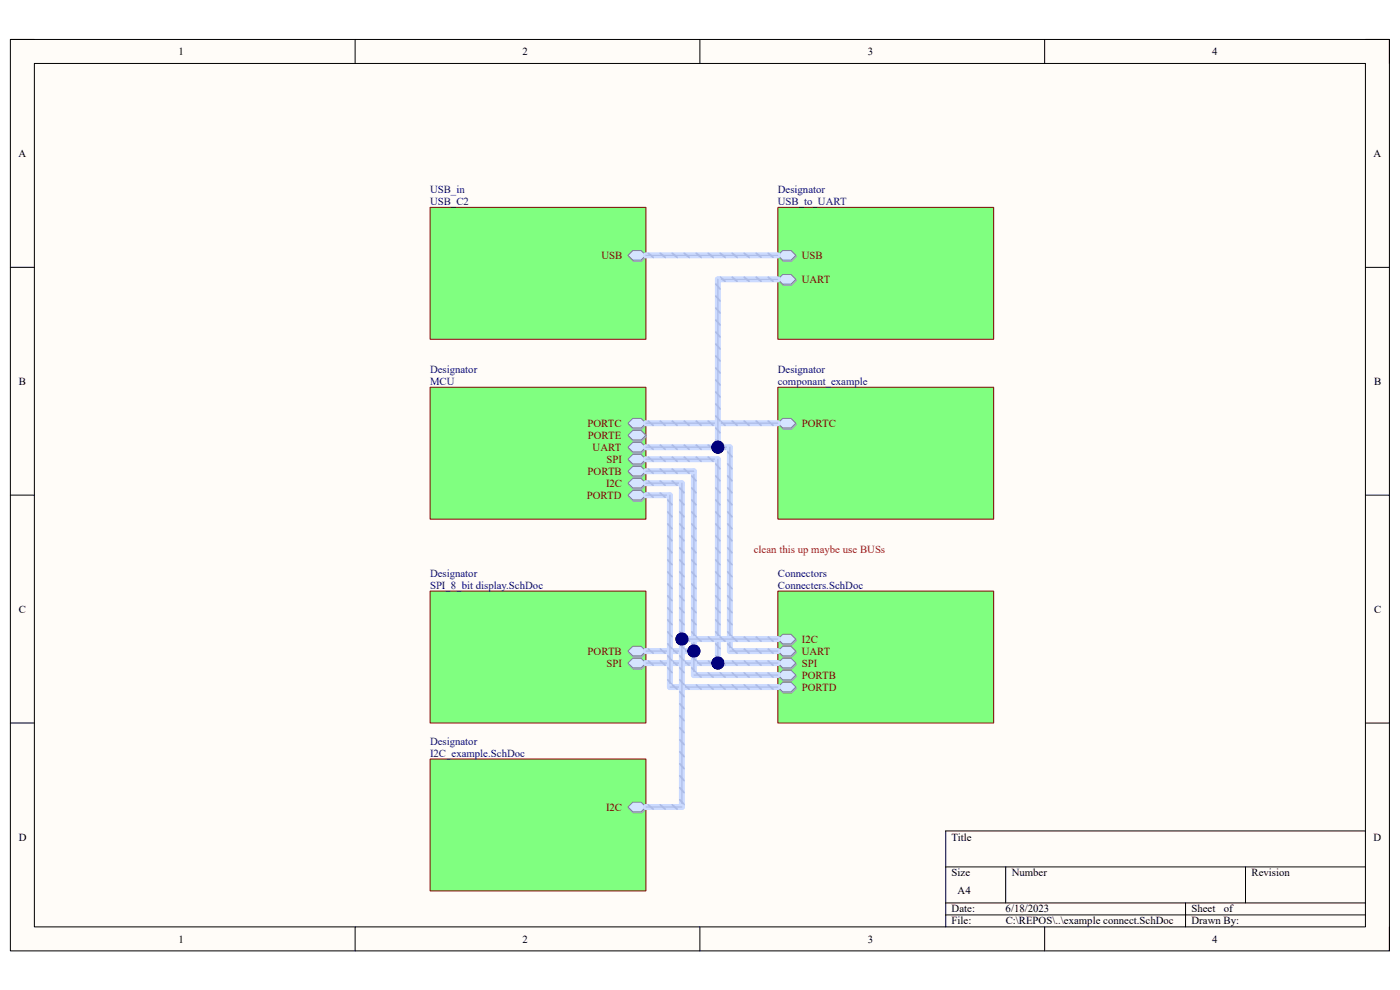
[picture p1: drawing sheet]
<svg xmlns="http://www.w3.org/2000/svg" width="297mm" height="210mm" viewBox="0 0 297 210" stroke-linecap="round" stroke-linejoin="round" font-family="sans-serif">
<path d="M2.2 8.4h292.6v193.3h-292.6z" fill-rule="evenodd" fill="#fffcf8"/>
<path d="M2.2 8.4h292.6v193.3h-292.6z" fill="none" stroke="#000" stroke-width=".21"/>
<path d="M7.3 13.5h282.4v183.1h-282.4z" fill-rule="evenodd" fill="#fffcf8"/>
<g fill="none" stroke="#000" stroke-width=".21">
<path d="M2.2 8.4h5.1M7.3 13.5h282.4v183.1h-282.4zM75.3 8.4v5.1M148.5 8.4v5.1M221.6 8.4v5.1M289.7 8.4h5.1v5.1M2.2 56.7h5.1M289.7 56.7h5.1M2.2 105h5.1M289.7 105.1h5.1M2.2 153.4h5.1M289.7 153.4h5.1"/>
<path d="M289.7 176.3h-89.1v20.3M75.3 196.6v5.1M148.5 196.6v5.1M200.6 183.9h89.1M200.6 191.5h89.1M200.6 194.1h89.1M213.4 183.9v7.6M221.6 196.6v5.1M251.5 191.5v5.1M264.2 183.9v7.6M294.8 196.6v5.1"/>
</g>
<path d="M91.2 82.1h45.8v28h-45.8z" fill-rule="evenodd" fill="#80ff80"/>
<path d="M91.2 82.1h45.8v28h-45.8z" fill="none" stroke="#800000" stroke-width=".21"/>
<path d="M133.3 90l1.1-1h1.7l1.1 1-1.1 1.1h-1.7z" fill-rule="evenodd" fill="#bac0ca"/>
<path d="M133.3 90l1.1-1h1.7l1.1 1-1.1 1.1h-1.7z" fill="none" stroke="#a6acb6" stroke-width=".21"/>
<path d="M133.2 89.8l1-1h1.8l1 1-1 1h-1.8z" fill-rule="evenodd" fill="#d5e4ff"/>
<path d="M133.2 89.8l1-1h1.8l1 1-1 1h-1.8z" fill="none" stroke="#71809b" stroke-width=".21"/>
<path d="M133.3 92.6l1.1-1h1.7l1.1 1-1.1 1h-1.7z" fill-rule="evenodd" fill="#bac0ca"/>
<path d="M133.3 92.6l1.1-1h1.7l1.1 1-1.1 1h-1.7z" fill="none" stroke="#a6acb6" stroke-width=".21"/>
<path d="M133.2 92.3l1-1h1.8l1 1-1 1h-1.8z" fill-rule="evenodd" fill="#d5e4ff"/>
<path d="M133.2 92.3l1-1h1.8l1 1-1 1h-1.8z" fill="none" stroke="#71809b" stroke-width=".21"/>
<path d="M133.3 95.1l1.1-1h1.7l1.1 1-1.1 1h-1.7z" fill-rule="evenodd" fill="#bac0ca"/>
<path d="M133.3 95.1l1.1-1h1.7l1.1 1-1.1 1h-1.7z" fill="none" stroke="#a6acb6" stroke-width=".21"/>
<path d="M133.2 94.9l1-1h1.8l1 1-1 1h-1.8z" fill-rule="evenodd" fill="#d5e4ff"/>
<path d="M133.2 94.9l1-1h1.8l1 1-1 1h-1.8z" fill="none" stroke="#71809b" stroke-width=".21"/>
<path d="M133.3 97.7l1.1-1h1.7l1.1 1-1.1 1h-1.7z" fill-rule="evenodd" fill="#bac0ca"/>
<path d="M133.3 97.7l1.1-1h1.7l1.1 1-1.1 1h-1.7z" fill="none" stroke="#a6acb6" stroke-width=".21"/>
<path d="M134.2 96.4h1.8l1 1-1 1h-1.8l-1-1z" fill-rule="evenodd" fill="#d5e4ff"/>
<path d="M134.2 96.4h1.8l1 1-1 1h-1.8l-1-1z" fill="none" stroke="#71809b" stroke-width=".21"/>
<path d="M134.4 99.2h1.7l1.1 1-1.1 1h-1.7l-1.1-1z" fill-rule="evenodd" fill="#bac0ca"/>
<path d="M134.4 99.2h1.7l1.1 1-1.1 1h-1.7l-1.1-1z" fill="none" stroke="#a6acb6" stroke-width=".21"/>
<path d="M134.2 98.9h1.8l1 1.1-1 1h-1.8l-1-1z" fill-rule="evenodd" fill="#d5e4ff"/>
<path d="M134.2 98.9h1.8l1 1.1-1 1h-1.8l-1-1z" fill="none" stroke="#71809b" stroke-width=".21"/>
<path d="M133.3 102.8l1.1-1.1h1.7l1.1 1.1-1.1 1h-1.7z" fill-rule="evenodd" fill="#bac0ca"/>
<path d="M133.3 102.8l1.1-1.1h1.7l1.1 1.1-1.1 1h-1.7z" fill="none" stroke="#a6acb6" stroke-width=".21"/>
<path d="M133.2 102.5l1-1h1.8l1 1-1 1h-1.8z" fill-rule="evenodd" fill="#d5e4ff"/>
<path d="M133.2 102.5l1-1h1.8l1 1-1 1h-1.8z" fill="none" stroke="#71809b" stroke-width=".21"/>
<path d="M133.3 105.3l1.1-1h1.7l1.1 1-1.1 1h-1.7z" fill-rule="evenodd" fill="#bac0ca"/>
<path d="M133.3 105.3l1.1-1h1.7l1.1 1-1.1 1h-1.7z" fill="none" stroke="#a6acb6" stroke-width=".21"/>
<path d="M133.2 105l1-1h1.8l1 1-1 1.1h-1.8z" fill-rule="evenodd" fill="#d5e4ff"/>
<path d="M133.2 105l1-1h1.8l1 1-1 1.1h-1.8z" fill="none" stroke="#71809b" stroke-width=".21"/>
<path d="M165 82.1h45.8v28h-45.8z" fill-rule="evenodd" fill="#80ff80"/>
<path d="M165 82.1h45.8v28h-45.8z" fill="none" stroke="#800000" stroke-width=".21"/>
<path d="M166.2 89h1.7l1.1 1-1.1 1.1h-1.7l-1.1-1.1z" fill-rule="evenodd" fill="#bac0ca"/>
<path d="M166.2 89h1.7l1.1 1-1.1 1.1h-1.7l-1.1-1.1z" fill="none" stroke="#a6acb6" stroke-width=".21"/>
<path d="M166 88.8h1.8l1 1-1 1h-1.8l-1-1z" fill-rule="evenodd" fill="#d5e4ff"/>
<path d="M166 88.8h1.8l1 1-1 1h-1.8l-1-1z" fill="none" stroke="#71809b" stroke-width=".21"/>
<path d="M137 89.8h28" fill="none" stroke="#cbdaff" stroke-width="1.3"/>
<path d="M137.5 89.3l1.1 .9M140.1 89.3l1 .9M142.6 89.3l1 .9M145.2 89.3l1 .9M147.7 89.3l1 .9M150.3 89.3l1 .9M152.8 89.3l1 .9M155.4 89.3l1 .9M157.9 89.3l1 .9M160.4 89.3l1.1 .9M163 89.3l1 .9" fill="none" stroke="#adbce7" stroke-width=".38"/>
<path d="M137 89.8h28" fill="none" stroke="#adbce7" stroke-width=".25"/>
<path d="M91.2 44h45.8v28h-45.8z" fill-rule="evenodd" fill="#80ff80"/>
<path d="M91.2 44h45.8v28h-45.8z" fill="none" stroke="#800000" stroke-width=".21"/>
<path d="M133.3 54.4l1.1-1h1.7l1.1 1-1.1 1h-1.7z" fill-rule="evenodd" fill="#bac0ca"/>
<path d="M133.3 54.4l1.1-1h1.7l1.1 1-1.1 1h-1.7z" fill="none" stroke="#a6acb6" stroke-width=".21"/>
<path d="M133.2 54.2l1-1.1h1.8l1 1.1-1 1h-1.8z" fill-rule="evenodd" fill="#d5e4ff"/>
<path d="M133.2 54.2l1-1.1h1.8l1 1.1-1 1h-1.8z" fill="none" stroke="#71809b" stroke-width=".21"/>
<path d="M165 44h45.8v28h-45.8z" fill-rule="evenodd" fill="#80ff80"/>
<path d="M165 44h45.8v28h-45.8z" fill="none" stroke="#800000" stroke-width=".21"/>
<path d="M165.1 54.4l1.1-1h1.7l1.1 1-1.1 1h-1.7z" fill-rule="evenodd" fill="#bac0ca"/>
<path d="M165.1 54.4l1.1-1h1.7l1.1 1-1.1 1h-1.7z" fill="none" stroke="#a6acb6" stroke-width=".21"/>
<path d="M166 53.1h1.8l1 1.1-1 1h-1.8l-1-1z" fill-rule="evenodd" fill="#d5e4ff"/>
<path d="M166 53.1h1.8l1 1.1-1 1h-1.8l-1-1z" fill="none" stroke="#71809b" stroke-width=".21"/>
<path d="M166.2 58.5h1.7l1.1 1-1.1 1h-1.7l-1.1-1z" fill-rule="evenodd" fill="#bac0ca"/>
<path d="M166.2 58.5h1.7l1.1 1-1.1 1h-1.7l-1.1-1z" fill="none" stroke="#a6acb6" stroke-width=".21"/>
<path d="M166 58.2h1.8l1 1.1-1 1h-1.8l-1-1z" fill-rule="evenodd" fill="#d5e4ff"/>
<path d="M166 58.2h1.8l1 1.1-1 1h-1.8l-1-1z" fill="none" stroke="#71809b" stroke-width=".21"/>
<path d="M137 54.2h28M165 59.3h-12.7v35.6h-15.3" fill="none" stroke="#cbdaff" stroke-width="1.3"/>
<g fill="none" stroke="#adbce7" stroke-width=".38">
<path d="M137.5 53.7l1.1 .9M140.1 53.7l1 .9M142.6 53.7l1 .9M145.2 53.7l1 .9M147.7 53.7l1 .9M150.3 53.7l1 .9M152.8 53.7l1 .9M152.8 58.8l1 .9M155.4 53.7l1 .9M155.4 58.8l1 .9M157.9 53.7l1 .9M157.9 58.8l1 .9"/>
<path d="M160.4 53.7l1.1 .9M160.4 58.8l1.1 .9M163 53.7l1 .9M163 58.8l1 .9M151.9 78.1l.8 1M151.9 75.5l.8 1.1M151.9 73l.8 1M151.9 70.4l.8 1.1M151.9 67.9l.8 1M151.9 65.4l.8 1M151.9 62.8l.8 1M151.9 60.3l.8 1"/>
<path d="M137.5 94.4l1.1 .9M140.1 94.4l1 .9M142.6 94.4l1 .9M145.2 94.4l1 .9M147.7 94.4l1 .9M150.3 94.4l1 .9M151.9 93.3l.8 1.1M151.9 90.8l.8 1M151.9 88.3l.8 1M151.9 85.7l.8 1M151.9 83.2l.8 1M151.9 80.6l.8 1"/>
</g>
<path d="M137 54.2h28M165 59.3h-12.7v35.6h-15.3" fill="none" stroke="#adbce7" stroke-width=".25"/>
<circle cx="152.3" cy="94.9" r="1.27" fill="#000080"/>
<circle cx="152.3" cy="94.9" r="1.27" fill="none" stroke="#000080" stroke-width=".21"/>
<path d="M91.2 125.4h45.8v28h-45.8z" fill-rule="evenodd" fill="#80ff80"/>
<path d="M91.2 125.4h45.8v28h-45.8z" fill="none" stroke="#800000" stroke-width=".21"/>
<path d="M133.3 140.9l1.1-1h1.7l1.1 1-1.1 1h-1.7z" fill-rule="evenodd" fill="#bac0ca"/>
<path d="M133.3 140.9l1.1-1h1.7l1.1 1-1.1 1h-1.7z" fill="none" stroke="#a6acb6" stroke-width=".21"/>
<path d="M133.2 140.7l1-1.1h1.8l1 1.1-1 1h-1.8z" fill-rule="evenodd" fill="#d5e4ff"/>
<path d="M133.2 140.7l1-1.1h1.8l1 1.1-1 1h-1.8z" fill="none" stroke="#71809b" stroke-width=".21"/>
<path d="M133.3 138.4l1.1-1h1.7l1.1 1-1.1 1h-1.7z" fill-rule="evenodd" fill="#bac0ca"/>
<path d="M133.3 138.4l1.1-1h1.7l1.1 1-1.1 1h-1.7z" fill="none" stroke="#a6acb6" stroke-width=".21"/>
<path d="M133.2 138.1l1-1h1.8l1 1-1 1h-1.8z" fill-rule="evenodd" fill="#d5e4ff"/>
<path d="M133.2 138.1l1-1h1.8l1 1-1 1h-1.8z" fill="none" stroke="#71809b" stroke-width=".21"/>
<path d="M137 97.4h15.3v43.3h-15.3" fill="none" stroke="#cbdaff" stroke-width="1.3"/>
<g fill="none" stroke="#adbce7" stroke-width=".38">
<path d="M137.5 97l1.1 .9M140.1 97l1 .9M142.6 97l1 .9M145.2 97l1 .9M147.7 97l1 .9M150.3 97l1 .9M151.9 98.4l.8 1M151.9 118.8l.8 1M151.9 116.2l.8 1.1M151.9 113.7l.8 1M151.9 111.2l.8 1M151.9 108.6l.8 1"/>
<path d="M151.9 106.1l.8 1M151.9 103.5l.8 1M151.9 101l.8 1M151.9 139.1l.8 1M151.9 136.6l.8 1M151.9 134l.8 1.1M151.9 131.5l.8 1M151.9 129l.8 1M151.9 126.4l.8 1M151.9 123.9l.8 1M151.9 121.3l.8 1M137.5 140.2l1.1 .9"/>
<path d="M140.1 140.2l1 .9M142.6 140.2l1 .9M145.2 140.2l1 .9M147.7 140.2l1 .9M150.3 140.2l1 .9"/>
</g>
<path d="M137 97.4h15.3v43.3h-15.3" fill="none" stroke="#adbce7" stroke-width=".25"/>
<circle cx="152.3" cy="140.7" r="1.27" fill="#000080"/>
<circle cx="152.3" cy="140.7" r="1.27" fill="none" stroke="#000080" stroke-width=".21"/>
<path d="M137 100h10.2v38.1h-10.2" fill="none" stroke="#cbdaff" stroke-width="1.3"/>
<g fill="none" stroke="#adbce7" stroke-width=".38">
<path d="M137.5 99.5l1.1 .9M140.1 99.5l1 .9M142.6 99.5l1 .9M145.2 99.5l1 .9M146.8 118.8l.9 1M146.8 116.2l.9 1.1M146.8 113.7l.9 1M146.8 111.2l.9 1M146.8 108.6l.9 1M146.8 106.1l.9 1M146.8 103.5l.9 1M146.8 101l.9 1"/>
<path d="M137.5 137.7l1.1 .9M140.1 137.7l1 .9M142.6 137.7l1 .9M145.2 137.7l1 .9M146.8 136.6l.9 1M146.8 134l.9 1.1M146.8 131.5l.9 1M146.8 129l.9 1M146.8 126.4l.9 1M146.8 123.9l.9 1M146.8 121.3l.9 1"/>
</g>
<path d="M137 100h10.2v38.1h-10.2" fill="none" stroke="#adbce7" stroke-width=".25"/>
<circle cx="147.2" cy="138.1" r="1.27" fill="#000080"/>
<circle cx="147.2" cy="138.1" r="1.27" fill="none" stroke="#000080" stroke-width=".21"/>
<path d="M165 125.4h45.8v28h-45.8z" fill-rule="evenodd" fill="#80ff80"/>
<path d="M165 125.4h45.8v28h-45.8z" fill="none" stroke="#800000" stroke-width=".21"/>
<path d="M165.1 135.8l1.1-1h1.7l1.1 1-1.1 1h-1.7z" fill-rule="evenodd" fill="#bac0ca"/>
<path d="M165.1 135.8l1.1-1h1.7l1.1 1-1.1 1h-1.7z" fill="none" stroke="#a6acb6" stroke-width=".21"/>
<path d="M166 134.6h1.8l1 1-1 1h-1.8l-1-1z" fill-rule="evenodd" fill="#d5e4ff"/>
<path d="M166 134.6h1.8l1 1-1 1h-1.8l-1-1z" fill="none" stroke="#71809b" stroke-width=".21"/>
<path d="M165.1 138.4l1.1-1h1.7l1.1 1-1.1 1h-1.7z" fill-rule="evenodd" fill="#bac0ca"/>
<path d="M165.1 138.4l1.1-1h1.7l1.1 1-1.1 1h-1.7z" fill="none" stroke="#a6acb6" stroke-width=".21"/>
<path d="M166 137.1h1.8l1 1-1 1h-1.8l-1-1z" fill-rule="evenodd" fill="#d5e4ff"/>
<path d="M166 137.1h1.8l1 1-1 1h-1.8l-1-1z" fill="none" stroke="#71809b" stroke-width=".21"/>
<path d="M166.2 139.9h1.7l1.1 1-1.1 1h-1.7l-1.1-1z" fill-rule="evenodd" fill="#bac0ca"/>
<path d="M166.2 139.9h1.7l1.1 1-1.1 1h-1.7l-1.1-1z" fill="none" stroke="#a6acb6" stroke-width=".21"/>
<path d="M166 139.6h1.8l1 1.1-1 1h-1.8l-1-1z" fill-rule="evenodd" fill="#d5e4ff"/>
<path d="M166 139.6h1.8l1 1.1-1 1h-1.8l-1-1z" fill="none" stroke="#71809b" stroke-width=".21"/>
<path d="M165.1 143.5l1.1-1.1h1.7l1.1 1.1-1.1 1h-1.7z" fill-rule="evenodd" fill="#bac0ca"/>
<path d="M165.1 143.5l1.1-1.1h1.7l1.1 1.1-1.1 1h-1.7z" fill="none" stroke="#a6acb6" stroke-width=".21"/>
<path d="M165 143.2l1-1h1.8l1 1-1 1h-1.8z" fill-rule="evenodd" fill="#d5e4ff"/>
<path d="M165 143.2l1-1h1.8l1 1-1 1h-1.8z" fill="none" stroke="#71809b" stroke-width=".21"/>
<path d="M166.2 145h1.7l1.1 1-1.1 1h-1.7l-1.1-1z" fill-rule="evenodd" fill="#bac0ca"/>
<path d="M166.2 145h1.7l1.1 1-1.1 1h-1.7l-1.1-1z" fill="none" stroke="#a6acb6" stroke-width=".21"/>
<path d="M165 145.7l1-1h1.8l1 1-1 1.1h-1.8z" fill-rule="evenodd" fill="#d5e4ff"/>
<path d="M165 145.7l1-1h1.8l1 1-1 1.1h-1.8z" fill="none" stroke="#71809b" stroke-width=".21"/>
<path d="M152.3 140.7h12.7" fill="none" stroke="#cbdaff" stroke-width="1.3"/>
<path d="M152.8 140.2l1 .9M155.4 140.2l1 .9M157.9 140.2l1 .9M160.4 140.2l1.1 .9M163 140.2l1 .9" fill="none" stroke="#adbce7" stroke-width=".38"/>
<path d="M152.3 140.7h12.7" fill="none" stroke="#adbce7" stroke-width=".25"/>
<circle cx="152.3" cy="140.7" r="1.27" fill="#000080"/>
<circle cx="152.3" cy="140.7" r="1.27" fill="none" stroke="#000080" stroke-width=".21"/>
<path d="M152.3 94.9h2.5v43.2h10.2" fill="none" stroke="#cbdaff" stroke-width="1.3"/>
<g fill="none" stroke="#adbce7" stroke-width=".38">
<path d="M152.8 94.4l1 .9M154.4 98.4l.9 1M154.4 95.9l.9 1M154.4 118.8l.9 1M154.4 116.2l.9 1.1M154.4 113.7l.9 1M154.4 111.2l.9 1M154.4 108.6l.9 1M154.4 106.1l.9 1M154.4 103.5l.9 1M154.4 101l.9 1M154.4 136.6l.9 1"/>
<path d="M154.4 134l.9 1.1M154.4 131.5l.9 1M154.4 129l.9 1M154.4 126.4l.9 1M154.4 123.9l.9 1M154.4 121.3l.9 1M155.4 137.7l1 .9M157.9 137.7l1 .9M160.4 137.7l1.1 .9M163 137.7l1 .9"/>
</g>
<path d="M152.3 94.9h2.5v43.2h10.2" fill="none" stroke="#adbce7" stroke-width=".25"/>
<circle cx="152.3" cy="94.9" r="1.27" fill="#000080"/>
<circle cx="152.3" cy="94.9" r="1.27" fill="none" stroke="#000080" stroke-width=".21"/>
<path d="M137 102.5h7.7v33.1h20.3" fill="none" stroke="#cbdaff" stroke-width="1.3"/>
<g fill="none" stroke="#adbce7" stroke-width=".38">
<path d="M137.5 102.1l1.1 .8M140.1 102.1l1 .8M142.6 102.1l1 .8M144.2 118.8l.9 1M144.2 116.2l.9 1.1M144.2 113.7l.9 1M144.2 111.2l.9 1M144.2 108.6l.9 1M144.2 106.1l.9 1M144.2 103.5l.9 1M144.2 134l.9 1.1M144.2 131.5l.9 1"/>
<path d="M144.2 129l.9 1M144.2 126.4l.9 1M144.2 123.9l.9 1M144.2 121.3l.9 1M145.2 135.1l1 .9M147.7 135.1l1 .9M150.3 135.1l1 .9M152.8 135.1l1 .9M155.4 135.1l1 .9M157.9 135.1l1 .9M160.4 135.1l1.1 .9M163 135.1l1 .9"/>
</g>
<path d="M137 102.5h7.7v33.1h20.3" fill="none" stroke="#adbce7" stroke-width=".25"/>
<circle cx="144.7" cy="135.6" r="1.27" fill="#000080"/>
<circle cx="144.7" cy="135.6" r="1.27" fill="none" stroke="#000080" stroke-width=".21"/>
<path d="M137 105h5.1v40.7h22.9M147.2 138.1v5.1h17.8" fill="none" stroke="#cbdaff" stroke-width="1.3"/>
<g fill="none" stroke="#adbce7" stroke-width=".38">
<path d="M137.5 104.6l1.1 .9M140.1 104.6l1 .9M141.7 118.8l.9 1M141.7 116.2l.9 1.1M141.7 113.7l.9 1M141.7 111.2l.9 1M141.7 108.6l.9 1M141.7 106.1l.9 1M141.7 139.1l.9 1M141.7 136.6l.9 1M141.7 134l.9 1.1M141.7 131.5l.9 1"/>
<path d="M141.7 129l.9 1M141.7 126.4l.9 1M141.7 123.9l.9 1M141.7 121.3l.9 1M146.8 139.1l.9 1M141.7 144.2l.9 1M141.7 141.7l.9 1M142.6 145.3l1 .9M145.2 145.3l1 .9M146.8 141.7l.9 1M147.7 145.3l1 .9M147.7 142.8l1 .8"/>
<path d="M150.3 145.3l1 .9M150.3 142.8l1 .8M152.8 145.3l1 .9M152.8 142.8l1 .8M155.4 145.3l1 .9M155.4 142.8l1 .8M157.9 145.3l1 .9M157.9 142.8l1 .8M160.4 145.3l1.1 .9M160.4 142.8l1.1 .8M163 145.3l1 .9M163 142.8l1 .8"/>
</g>
<path d="M137 105h5.1v40.7h22.9M147.2 138.1v5.1h17.8" fill="none" stroke="#adbce7" stroke-width=".25"/>
<circle cx="147.2" cy="138.1" r="1.27" fill="#000080"/>
<circle cx="147.2" cy="138.1" r="1.27" fill="none" stroke="#000080" stroke-width=".21"/>
<path d="M91.2 161h45.8v28h-45.8z" fill-rule="evenodd" fill="#80ff80"/>
<path d="M91.2 161h45.8v28h-45.8z" fill="none" stroke="#800000" stroke-width=".21"/>
<path d="M133.3 171.4l1.1-1h1.7l1.1 1-1.1 1.1h-1.7z" fill-rule="evenodd" fill="#bac0ca"/>
<path d="M133.3 171.4l1.1-1h1.7l1.1 1-1.1 1.1h-1.7z" fill="none" stroke="#a6acb6" stroke-width=".21"/>
<path d="M134.2 170.2h1.8l1 1-1 1h-1.8l-1-1z" fill-rule="evenodd" fill="#d5e4ff"/>
<path d="M134.2 170.2h1.8l1 1-1 1h-1.8l-1-1z" fill="none" stroke="#71809b" stroke-width=".21"/>
<path d="M144.7 135.6v35.6h-7.7" fill="none" stroke="#cbdaff" stroke-width="1.3"/>
<g fill="none" stroke="#adbce7" stroke-width=".38">
<path d="M144.2 139.1l.9 1M144.2 136.6l.9 1M144.2 159.5l.9 1M144.2 156.9l.9 1.1M144.2 154.4l.9 1M144.2 151.9l.9 1M144.2 149.3l.9 1M144.2 146.8l.9 1M144.2 144.2l.9 1M144.2 141.7l.9 1M137.5 170.7l1.1 .9M140.1 170.7l1 .9"/>
<path d="M142.6 170.7l1 .9M144.2 169.7l.9 1M144.2 167.1l.9 1M144.2 164.6l.9 1M144.2 162l.9 1"/>
</g>
<path d="M144.7 135.6v35.6h-7.7" fill="none" stroke="#adbce7" stroke-width=".25"/>
<circle cx="144.7" cy="135.6" r="1.27" fill="#000080"/>
<circle cx="144.7" cy="135.6" r="1.27" fill="none" stroke="#000080" stroke-width=".21"/>
<g font-size="2.3">
<text x="37.9" y="11.7">1</text>
<text x="110.9" y="11.7">2</text>
<text x="184.1" y="11.7">3</text>
<text x="257.1" y="11.7">4</text>
<text x="3.9" y="33.3">A</text>
<text x="291.4" y="33.3">A</text>
<text x="4" y="81.6">B</text>
<text x="291.5" y="81.6">B</text>
<text x="4" y="130">C</text>
<text x="291.5" y="130">C</text>
<text x="4" y="178.3">D</text>
<text x="201.9" y="178.3">Title</text>
<text x="291.4" y="178.3">D</text>
<text x="201.9" y="185.9">Size</text>
<text x="214.6" y="185.9">Number</text>
<text x="265.5" y="185.9">Revision</text>
<text x="203.2" y="189.7">A4</text>
<text x="201.9" y="193.5">Date:</text>
<text x="201.9" y="196.1">File:</text>
<text x="213.3" y="193.5">6/18/2023</text>
<text x="213.4" y="196.1">C:\REPOS\..\example connect.SchDoc</text>
<text x="252.8" y="196.1">Drawn By:</text>
<text x="252.8" y="193.5">Sheet</text>
<text x="259.6" y="193.5">of</text>
<text x="37.9" y="199.9">1</text>
<text x="110.9" y="199.9">2</text>
<text x="184.1" y="199.9">3</text>
<text x="257.1" y="199.9">4</text>
</g>
<g font-size="2.3" fill="#000080">
<text x="91.2" y="40.9">USB_in</text>
<text x="165" y="40.9">Designator</text>
<text x="91.2" y="43.5">USB_C2</text>
<text x="165" y="43.5">USB_to_UART</text>
<text x="91.2" y="79.1">Designator</text>
<text x="91.2" y="81.6">MCU</text>
<text x="165" y="79.1">Designator</text>
<text x="165" y="81.6">componant_example</text>
<text x="91.2" y="122.3">Designator</text>
<text x="91.2" y="124.9">SPI_8_bit display.SchDoc</text>
<text x="165" y="122.3">Connectors</text>
<text x="165" y="124.9">Connecters.SchDoc</text>
<text x="91.2" y="157.9">Designator</text>
<text x="91.2" y="160.5">I2C_example.SchDoc</text>
</g>
<g font-size="2.3" fill="#800000">
<text x="127.6" y="54.9">USB</text>
<text x="170.1" y="54.9">USB</text>
<text x="170.1" y="60">UART</text>
<text x="124.6" y="90.6">PORTC</text>
<text x="124.7" y="93.1">PORTE</text>
<text x="125.7" y="95.6">UART</text>
<text x="170.1" y="90.6">PORTC</text>
<text x="124.7" y="100.7">PORTB</text>
<text x="128.7" y="98.2">SPI</text>
<text x="124.5" y="105.8">PORTD</text>
<text x="128.6" y="103.3">I2C</text>
<text x="170.1" y="136.3">I2C</text>
<text x="124.7" y="138.9">PORTB</text>
<text x="128.7" y="141.4">SPI</text>
<text x="170.1" y="138.9">UART</text>
<text x="170.1" y="141.4">SPI</text>
<text x="170.1" y="144">PORTB</text>
<text x="170.1" y="146.5">PORTD</text>
<text x="128.6" y="172">I2C</text>
</g>
<text font-size="2.3" fill="#f00" x="159.9" y="117.3">clean this up maybe use BUSs</text>
</svg>
